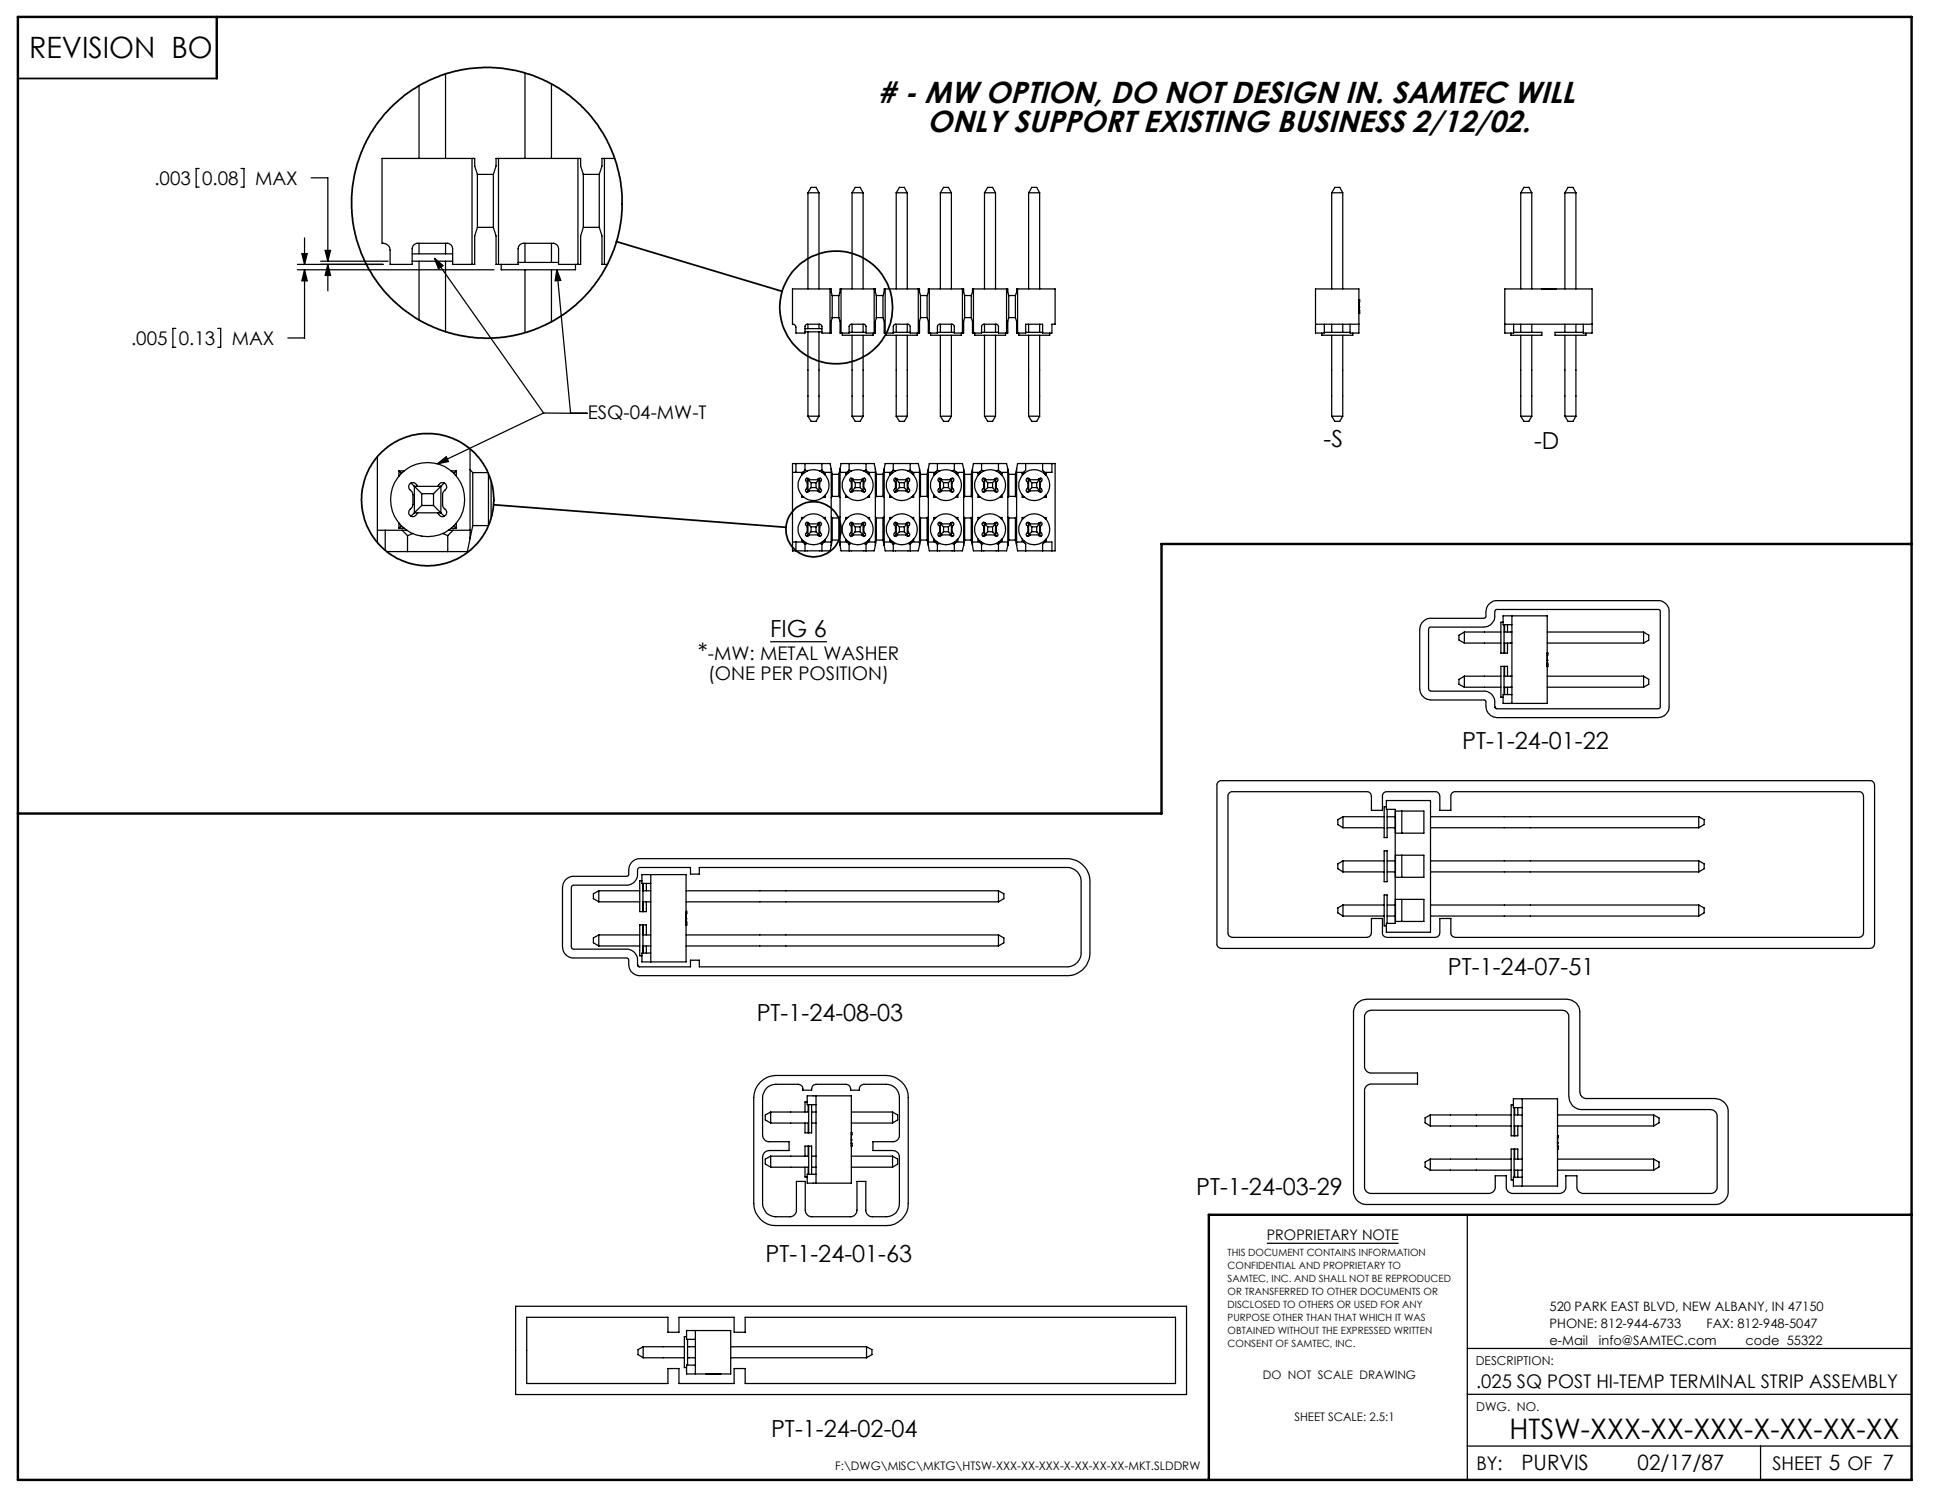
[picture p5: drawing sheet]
<svg xmlns="http://www.w3.org/2000/svg" width="279mm" height="216mm" viewBox="0 0 279 216" stroke-linecap="round" stroke-linejoin="round" font-family="sans-serif">
<g fill="none" stroke="#000" stroke-width=".18">
<path d="M60.3 12.3v10.5M64.1 10.6v12.2M75.5 10.5v12.3M79.3 12.1v10.7M28.6 24.2h-.4v2.7h.4M34.7 24.2h.4v2.7h-.4M42.8 38h12.3M42.8 38.8h28.3M43.4 36.5h.8l-.4 1.5zM43.8 38.8l.4 1.6h-.8zM43.8 38.8v9.8h-2.4M43.8 34.2v3.8"/>
<path d="M44.8 25.6h2.4v12M46.1 37.6h9.7M46.8 36h.8l-.4 1.6zM47.2 38l.4 1.6h-.8zM47.2 38v3.8M59.3 37.6h5.8M59.3 36.5h5.8M60.3 35v1.5M60.3 37.6v8.4M62.5 37.1l1.2 1.1-.6 .5zM62.5 37.1l15.7 22.3M64.1 35v1.5"/>
<path d="M64.1 37.6v10.1M67.9 22.8v15.2M68.7 25.1l-.4-1.2v-1.1h-13.3v12.2a1.05 1.05 0 0 1 1.1 1v2h3.2v-2.2a.78 .78 0 0 1 .8-.8h4.2a.78 .78 0 0 1 .8 .8v2.2h3.2v-4.1l.4-1.2M68.7 25.1v7.6M68.7 25.1h2.3M68.7 32.7h2.3M71 32.7l.4 1.2v4.1h3.1v-2.2a.78 .78 0 0 1 .8-.8h4.3a.78 .78 0 0 1 .8 .8v2.2h3.1v-4.1l.4-1.2M71 25.1l.4-1.2v-1.1h12.1v1.1l.4 1.2M71 25.1v7.6M71.7 22.8v15.2M72.1 38v.8h10.7v-.8M74.5 37.7h5.9"/>
<path d="M75.5 35v2.7M75.5 38.8v9M79.3 35v2.7M79.3 38.8v7.5M80.1 38.8l.6 1.5-.8 .1zM80.1 38.8l2 20.6M83.1 22.8v15.2M83.9 25.1v7.6M83.9 25.1h2.3M83.9 32.7h2.3M86.2 32.7l.4 1.2v4.1h.8M86.2 25.1v7.6"/>
<path d="M87 22.8v15.2M87.3 38v.1M88.4 22.8h-1.8v1.1l-.4 1.2M116.2 27.7h1.6M116.2 27.7l.5-.7h.7l.4 .7M116.2 27.7v13.9M117.8 27.7v13.9M122.6 27.7h1.6M122.6 27.7l.4-.7h.8l.4 .7M122.6 27.7v13.9M124.2 27.7v13.9M128.9 27.7h1.6"/>
<path d="M128.9 27.7l.5-.7h.7l.4 .7M128.9 27.7v13.9M130.5 27.7v13.9M135.3 27.7h1.6M135.3 27.7l.4-.7h.8l.4 .7M135.3 27.7v13.9M136.9 27.7v13.9M141.6 27.7h1.6M141.6 27.7l.5-.7h.7l.4 .7M141.6 27.7v13.9M143.2 27.7v13.9M148 27.7h1.6"/>
<path d="M148 27.7l.4-.7h.8l.4 .7M148 27.7v13.9M149.6 27.7v13.9M191.6 27.7h1.6M191.6 27.7l.5-.7h.7l.4 .7M191.6 27.7v13.9M193.2 27.7v13.9M218.8 27.7h1.6M218.8 27.7l.5-.7h.7l.4 .7M218.8 27.7v13.9M220.4 27.7v13.9M225.1 27.7h1.6"/>
<path d="M225.1 27.7l.5-.7h.7l.4 .7M225.1 27.7v13.9M226.7 27.7v13.9M25.3 47.2h-.4v2.8h.4M31.3 47.2h.5v2.8h-.5M78.2 59.4h3.9M78.2 59.4l-15.3 7.3M82.1 59.4h2.4M115.8 47.7h2.5M115.8 47.3h2.5M116.2 59.9h1.6M116.2 59.9l.5 .7h.7l.4-.7"/>
<path d="M116.2 46.6v.7M116.2 47.7v12.2M117.8 46.6v.7M117.8 47.7v12.2M119.4 41.6v6.3M119.7 42.5l-.1-.9h-5.6v5a.46 .46 0 0 1 .5 .5v.8h1.3v-.9l.2-.3 2-.1 .3 .3v1h1.3v-1.7l.1-.5M119.7 42.5v3.2M119.7 42.5h1M119.7 45.7h1M120.7 45.7l.2 .5v1.7h1.3v-.9l.2-.4h2l.2 .3v1h1.3v-1.7l.2-.5M120.7 42.5l.2-.5v-.4h5l.2 .9M120.7 42.5v3.2"/>
<path d="M121 41.6v6.3M121.2 47.9v.3h4.4v-.3M122.2 47.8h2.4M122.6 59.9h1.6M122.6 59.9l.4 .7h.8l.4-.7M122.6 46.6v1.2M122.6 48.2v11.7M124.2 46.6v1.2M124.2 48.2v11.7M125.8 41.6v6.3M126.1 42.5v3.2M126.1 42.5h.9"/>
<path d="M126.1 45.7h.9M127 45.7l.2 .5v1.7h1.3v-.9l.3-.4h1.9l.3 .3v1h1.3v-1.7l.1-.5M127 42.5l.2-.5v-.4h5.1l.1 .9M127 42.5v3.2M127.4 41.6v6.3M127.5 47.9v.3h4.5v-.3M128.5 47.8h2.5M128.9 59.9h1.6M128.9 59.9l.5 .7h.7l.4-.7M128.9 46.6v1.2M128.9 48.2v11.7M130.5 46.6v1.2"/>
<path d="M130.5 48.2v11.7M132.1 41.6v6.3M132.4 42.5v3.2M132.4 42.5h1M132.4 45.7h1M133.4 45.7l.2 .5v1.7h1.3v-.9l.2-.4h2l.2 .3v1h1.3v-1.7l.2-.5M133.4 42.5l.2-.5v-.4h5l.2 .9M133.4 42.5v3.2M133.7 41.6v6.3M133.9 47.9v.3h4.4v-.3M134.9 47.8h2.4M135.3 46.6v1.2"/>
<path d="M135.3 48.2v11.7M135.3 59.9h1.6M135.3 59.9l.4 .7h.8l.4-.7M136.9 46.6v1.2M136.9 48.2v11.7M138.5 41.6v6.3M138.8 42.5v3.2M138.8 42.5h.9M138.8 45.7h.9M139.7 45.7l.2 .5v1.7h1.3v-.9l.3-.4h1.9l.3 .3v1h1.3v-1.7l.1-.5M139.7 42.5l.2-.5v-.4h5.1l.1 .9M139.7 42.5v3.2"/>
<path d="M140.1 41.6v6.3M140.2 47.9v.3h4.5v-.3M141.2 47.8h2.5M141.6 59.9h1.6M141.6 59.9l.5 .7h.7l.4-.7M141.6 46.6v1.2M141.6 48.2v11.7M143.2 46.6v1.2M143.2 48.2v11.7M144.8 41.6v6.3M145.1 42.5v3.2M145.1 42.5h1"/>
<path d="M145.1 45.7h1M146.1 42.5l.2-.5v-.4h5.5v5h-.5v1.3h-1.3v-1.3h-2.4v1.3h-1.3v-1.7l-.2-.5M146.1 42.5v3.2M146.4 41.6v6.3M146.6 47.9v.3h4.4v-.3M147.6 47.8h2.4M148 59.9h1.6M148 59.9l.4 .7h.8l.4-.7M148 46.6v1.2M148 48.2v11.7M149.6 46.6v1.2M149.6 48.2v11.7"/>
<path d="M189.3 46.6h6.2M190.2 47.9v.3h4.4v-.3M190.5 47.8h3.7M190.5 46.6v1.3h-1.2v-6.3h6.2v6.3h-1.3v-1.3M191.6 59.9h1.6M191.6 59.9l.5 .7h.7l.4-.7M191.6 46.6v1.2M191.6 48.2v11.7M193.2 46.6v1.2M193.2 48.2v11.7M195.5 43.4h.1M195.5 44.2h.1"/>
<path d="M195.5 44.6h.1M195.5 44.8h.1M195.5 44.9h.1M195.5 45.1h.1M195.5 43.3h.1M195.5 43.1h.1M216.5 46.6h12.6M217.8 47.8h4v.4h-4.4v-.3M217.8 46.6v1.3h-1.3v-6.3h12.6v6.3h-1.3v-1.3M218.8 59.9h1.6M218.8 59.9l.5 .7h.7l.4-.7M218.8 46.6v1.2"/>
<path d="M218.8 48.2v11.7M220.4 46.6v1.2M220.4 48.2v11.7M221.8 41.6h.1M221.9 41.6h.1M222.1 41.6h.1M222.8 41.6h.1M223.3 41.6h.1M223.4 41.6h.1M223.6 41.6h.1M223.8 41.6h.1M225.1 59.9h1.6"/>
<path d="M225.1 59.9l.5 .7h.7l.4-.7M225.1 46.6v1.2M225.1 48.2v11.7M226.7 46.6v1.2M226.7 48.2v11.7M227.8 47.8h-4.1v.4h4.5v-.3M54.3 65.7v12.3M54.4 76.3h1M55.4 76.3h2.5M55.4 76.3v2.9M55.6 79.3h3M57.4 67.7l.3 .4"/>
<path d="M57.4 67.7h.7M57.4 67.7v.8M57.4 75.2v.8M57.4 76h.7M57.7 75.6l-.3 .4M57.9 76.3h.6M57.9 76.3l.7 .7M58.6 79.3h5.8M58.6 77v2.3M59.1 69.5l1.6 1.5M59.4 76.7l-.8 .3M59.6 70h3.8v3.8h-3.8z"/>
<path d="M60.1 70a.65 .65 0 0 0-1.1-.5 .65 .65 0 0 0 .2 1.2l.2 .5v1.4l-.1 .4a.67 .67 0 0 0-.5 .8 .67 .67 0 0 0 .8 .5l.5-.5M60.7 72.7l-1.6 1.6M60.7 72.7h1.7M60.7 71v1.7M60.7 71h1.7M62.4 71v1.7M62.4 72.7l1.5 1.6M62.9 66.7l1.3-1 .3 .7zM63 70a.67 .67 0 0 1 .6-.5 .67 .67 0 0 1 .6 .4 .73 .73 0 0 1-.3 .8l-.2 .3v1.7l.2 .4a.64 .64 0 0 1 .1 1.1 .64 .64 0 0 1-1-.4M63.7 76.7l.7 .3M63.9 69.5l-1.5 1.5M64.4 77v2.3"/>
<path d="M64.5 76.3h.7M64.9 67.7h.8M64.9 76h.8M65.2 76.3l-.8 .7M65.2 76.3h2.4M65.3 75.6l.4 .4M65.7 67.7l-.4 .4M65.7 67.7v.8M65.7 75.2v.8M67.6 64.6v12.9M67.6 67.6l.4 .4M68 75.6l-.8 3.7h-2.8"/>
<path d="M68 68v7.6M68 68h2.2M68 75.6h2.3M70.3 68.2v7.4M70.7 69.3v5.2M114.1 78h.4M114.1 67.9h.4M114.5 66.7h-.5v12.5h.5M114.5 66.7v1.2M114.5 78v1.2M114.5 79.2h1.3M114.5 78h1"/>
<path d="M114.5 66.7h1.3M114.5 67.9h1M115.3 68.1h.3M115.3 71.5h.3M115.3 74.4h.3M115.3 77.9h.3M115.3 68.1v.3M115.3 71.2v.3M115.3 74.4v.3M115.3 77.5v.4M115.3 74.4l.2 .2M115.3 68.1l.2 .1"/>
<path d="M115.5 77.7l-.2 .2M115.5 71.4l-.2 .1M115.5 78h.3M115.5 67.9h.3M115.5 78l.3 .3M115.8 79.2h2.5M115.8 67.6l.3 .2M115.8 66.7h2.5M115.8 66.7v.9M115.8 78.3v.9M115.8 67.6l-.3 .3M116 75.1l.2 .3"/>
<path d="M116 68.8l.2 .2M116.1 78.2l-.3 .1M116.2 69v1.6h1.6M116.2 75.4v1.5h1.6M116.2 69h1.6v1.6M116.2 75.4h1.6v1.5M116.2 75.4l.5 .4M116.2 69l.5 .4M116.5 75.4a.29 .29 0 0 0-.5-.2 .29 .29 0 0 0 .1 .5v.9a.29 .29 0 0 0-.1 .5 .29 .29 0 0 0 .5-.2M116.5 69a.29 .29 0 0 0-.5-.1 .29 .29 0 0 0 .1 .5v.8a.29 .29 0 0 0-.1 .5 .29 .29 0 0 0 .5-.1M116.7 76.5h.7M116.7 75.8h.7"/>
<path d="M116.7 70.1h.7M116.7 69.4h.7M116.7 76.5l-.7 .7M116.7 69.4v.7M116.7 75.8v.7M116.7 70.1l-.7 .7M117.4 69.4v.7M117.4 75.8v.7M117.4 76.5l.4 .4M117.4 70.1l.4 .5M117.7 75.4a.28 .28 0 0 1 .4-.2 .28 .28 0 0 1-.1 .5v.9a.28 .28 0 0 1 .1 .5 .28 .28 0 0 1-.4-.2M117.7 69a.28 .28 0 0 1 .4-.2 .28 .28 0 0 1-.1 .5v1a.28 .28 0 0 1 .1 .4 .28 .28 0 0 1-.4-.1"/>
<path d="M117.8 76.9l.2 .2M117.8 70.6l.2 .2M117.9 78.2l.4 .1M118 75.1l-.6 .7M118 68.8l-.6 .6M118.3 67.6l-.4 .2M118.3 66.7v.9M118.3 78.3v.9M118.3 66.7h1.1l.2 .8M118.3 67.6l.3 .3M118.3 78h.3M118.3 67.9h.3"/>
<path d="M118.5 68.1h.2M118.5 71.5h.2M118.5 74.4h.2M118.5 77.9h.2M118.6 78h1M118.6 78l-.3 .3M118.6 67.9h1M118.6 77.7l.1 .2M118.6 71.3l.1 .2M118.7 74.4l-.1 .2M118.7 68.1l-.1 .1M118.7 68.1v.3"/>
<path d="M118.7 71.2v.3M118.7 74.4v.3M118.7 77.5v.4M119.6 67.5v11M119.6 78.5l-.2 .7h-1.1M119.6 74.3l.1 .2M119.6 67.5l.1 .7M119.7 68.2v3.2M119.7 74.5v3.2M119.7 77.7l-.1 .8M119.7 71.4l-.1 .2M119.7 74.5h1"/>
<path d="M119.7 77.7h1M119.7 68.2h1M119.7 71.4h1M120.7 68.2v3.2M120.7 74.5v3.2M120.7 77.7l.2 .8M120.7 71.4l.2 .2M120.9 67.5v11M120.9 78.5l.1 .7h1.2M120.9 78h.9M120.9 67.9h.9M120.9 74.3l-.2 .2"/>
<path d="M120.9 67.5l-.2 .7M121.7 68.1h.3M121.7 68.1v.3M121.7 71.2v.3M121.7 74.4v.3M121.7 77.5v.4M121.7 71.5h.3M121.7 74.4h.3M121.7 77.9h.3M121.7 68.1l.1 .1M121.7 74.4l.1 .2M121.8 77.7l-.1 .2"/>
<path d="M121.8 71.4l-.1 .1M121.8 78h.3M121.8 67.9h.3M121.8 78l.4 .3M122.2 79.2h2.4M122.2 67.6l.3 .2M122.2 66.7h2.4M122.2 66.7v.9M122.2 78.3v.9M122.2 66.7h-1.2l-.1 .8M122.2 67.6l-.4 .3M122.4 68.8l.2 .2"/>
<path d="M122.4 75.1l.2 .3M122.5 78.2l-.3 .1M122.6 69v1.6h1.6M122.6 75.4v1.5h1.6M122.6 69h1.6v1.6M122.6 75.4h1.6v1.5M122.6 75.4l.4 .4M122.6 69l.4 .4M122.8 69a.29 .29 0 0 0-.5-.1 .29 .29 0 0 0 .1 .5v.8a.29 .29 0 0 0-.1 .5 .29 .29 0 0 0 .5-.1M122.8 75.4a.29 .29 0 0 0-.5-.2 .29 .29 0 0 0 .1 .5v.9a.29 .29 0 0 0-.1 .5 .29 .29 0 0 0 .5-.2M123 76.5h.8M123 75.8h.8"/>
<path d="M123 76.5l-.6 .7M123 69.4v.7M123 75.8v.7M123 70.1h.8M123 69.4h.8M123 70.1l-.6 .7M123.8 69.4v.7M123.8 75.8v.7M123.8 76.5l.4 .4M123.8 70.1l.4 .5M124 69a.28 .28 0 0 1 .5-.2 .28 .28 0 0 1-.1 .5v1a.28 .28 0 0 1 .1 .4 .28 .28 0 0 1-.5-.1M124 75.4a.28 .28 0 0 1 .5-.2 .28 .28 0 0 1-.1 .5v.9a.28 .28 0 0 1 .1 .5 .28 .28 0 0 1-.5-.2"/>
<path d="M124.2 76.9l.2 .2M124.2 70.6l.2 .2M124.3 78.2l.3 .1M124.4 75.1l-.6 .7M124.4 68.8l-.6 .6M124.6 67.6l-.3 .2M124.6 66.7v.9M124.6 78.3v.9M124.6 66.7h1.2l.1 .8M124.6 67.6l.3 .3M124.6 78h.3M124.6 67.9h.3"/>
<path d="M124.8 68.1h.3M124.8 71.5h.3M124.8 74.4h.3M124.8 77.9h.3M124.9 78h1M124.9 78l-.3 .3M124.9 67.9h1M125 77.7l.1 .2M125 71.3l.1 .2M125.1 74.4l-.1 .2M125.1 68.1l-.1 .1M125.1 68.1v.3"/>
<path d="M125.1 71.2v.3M125.1 74.4v.3M125.1 77.5v.4M125.9 67.5v11M125.9 78.5l-.1 .7h-1.2M125.9 74.3l.2 .2M125.9 67.5l.2 .7M126.1 68.2v3.2M126.1 74.5v3.2M126.1 77.7l-.2 .8M126.1 71.4l-.2 .2M126.1 74.5h.9"/>
<path d="M126.1 77.7h.9M126.1 68.2h.9M126.1 71.4h.9M127 68.2v3.2M127 74.5v3.2M127 77.7l.2 .8M127 71.4l.2 .2M127.2 67.5v11M127.2 78.5l.2 .7h1.1M127.2 78h1M127.2 67.9h1M127.2 74.3l-.2 .2"/>
<path d="M127.2 67.5l-.2 .7M128 68.1h.3M128 71.5h.3M128 74.4h.3M128 77.9h.3M128 68.1v.3M128 71.2v.3M128 74.4v.3M128 77.5v.4M128 74.4l.2 .2M128 68.1l.2 .1M128.2 77.7l-.2 .2"/>
<path d="M128.2 71.4l-.2 .1M128.2 78h.3M128.2 67.9h.3M128.2 78l.3 .3M128.5 79.2h2.5M128.5 67.6l.3 .2M128.5 66.7h2.5M128.5 66.7v.9M128.5 78.3v.9M128.5 66.7h-1.1l-.2 .8M128.5 67.6l-.3 .3M128.7 75.1l.2 .3"/>
<path d="M128.7 68.8l.2 .2M128.8 78.2l-.3 .1M128.9 69h1.6v1.6M128.9 75.4h1.6v1.5M128.9 69v1.6h1.6M128.9 75.4v1.5h1.6M128.9 75.4l.5 .4M128.9 69l.5 .4M129.2 75.4a.29 .29 0 0 0-.5-.2 .29 .29 0 0 0 .1 .5v.9a.29 .29 0 0 0-.1 .5 .29 .29 0 0 0 .5-.2M129.2 69a.29 .29 0 0 0-.5-.1 .29 .29 0 0 0 .1 .5v.8a.29 .29 0 0 0-.1 .5 .29 .29 0 0 0 .5-.1M129.4 76.5h.7M129.4 75.8h.7"/>
<path d="M129.4 69.4v.7M129.4 75.8v.7M129.4 76.5l-.7 .7M129.4 70.1l-.7 .7M129.4 70.1h.7M129.4 69.4h.7M130.1 69.4v.7M130.1 75.8v.7M130.1 76.5l.4 .4M130.1 70.1l.4 .5M130.4 75.4a.28 .28 0 0 1 .4-.2 .28 .28 0 0 1-.1 .5v.9a.28 .28 0 0 1 .1 .5 .28 .28 0 0 1-.4-.2M130.4 69a.28 .28 0 0 1 .4-.2 .28 .28 0 0 1-.1 .5v1a.28 .28 0 0 1 .1 .4 .28 .28 0 0 1-.4-.1"/>
<path d="M130.5 76.9l.2 .2M130.5 70.6l.2 .2M130.6 78.2l.4 .1M130.7 75.1l-.6 .7M130.7 68.8l-.6 .6M131 67.6l-.4 .2M131 66.7v.9M131 78.3v.9M131 66.7h1.1l.2 .8M131 67.6l.3 .3M131 78h.3M131 67.9h.3"/>
<path d="M131.2 68.1h.2M131.2 71.5h.2M131.2 74.4h.2M131.2 77.9h.2M131.3 78h1M131.3 78l-.3 .3M131.3 67.9h1M131.3 77.7l.1 .2M131.3 71.3l.1 .2M131.4 74.4l-.1 .2M131.4 68.1l-.1 .1M131.4 68.1v.3"/>
<path d="M131.4 71.2v.3M131.4 74.4v.3M131.4 77.5v.4M132.3 67.5v11M132.3 78.5l-.2 .7h-1.1M132.3 74.3l.1 .2M132.3 67.5l.1 .7M132.4 68.2v3.2M132.4 74.5v3.2M132.4 77.7l-.1 .8M132.4 71.4l-.1 .2M132.4 74.5h1"/>
<path d="M132.4 77.7h1M132.4 68.2h1M132.4 71.4h1M133.4 68.2v3.2M133.4 74.5v3.2M133.4 77.7l.2 .8M133.4 71.4l.2 .2M133.6 67.5v11M133.6 78.5l.1 .7h1.2M133.6 78h.9M133.6 67.9h.9M133.6 74.3l-.2 .2"/>
<path d="M133.6 67.5l-.2 .7M134.4 68.1h.3M134.4 71.5h.3M134.4 74.4h.3M134.4 77.9h.3M134.4 68.1v.3M134.4 71.2v.3M134.4 74.4v.3M134.4 77.5v.4M134.4 74.4l.1 .2M134.4 68.1l.1 .1M134.5 77.7l-.1 .2"/>
<path d="M134.5 71.4l-.1 .1M134.5 78h.3M134.5 67.9h.3M134.5 78l.4 .3M134.9 79.2h2.4M134.9 67.6l.3 .2M134.9 66.7h2.4M134.9 66.7v.9M134.9 78.3v.9M134.9 66.7h-1.2l-.1 .8M134.9 67.6l-.4 .3M135.1 75.1l.2 .3"/>
<path d="M135.1 68.8l.2 .2M135.2 78.2l-.3 .1M135.3 69h1.6v1.6M135.3 75.4h1.6v1.5M135.3 69v1.6h1.6M135.3 75.4v1.5h1.6M135.3 75.4l.4 .4M135.3 69l.4 .4M135.5 75.4a.29 .29 0 0 0-.5-.2 .29 .29 0 0 0 .1 .5v.9a.29 .29 0 0 0-.1 .5 .29 .29 0 0 0 .5-.2M135.5 69a.29 .29 0 0 0-.5-.1 .29 .29 0 0 0 .1 .5v.8a.29 .29 0 0 0-.1 .5 .29 .29 0 0 0 .5-.1M135.7 76.5h.8M135.7 76.5l-.6 .7"/>
<path d="M135.7 69.4v.7M135.7 75.8v.7M135.7 75.8h.8M135.7 70.1l-.6 .7M135.7 70.1h.8M135.7 69.4h.8M136.5 76.5l.4 .4M136.5 69.4v.7M136.5 75.8v.7M136.5 70.1l.4 .5M136.7 75.4a.28 .28 0 0 1 .5-.2 .28 .28 0 0 1-.1 .5v.9a.28 .28 0 0 1 .1 .5 .28 .28 0 0 1-.5-.2M136.7 69a.28 .28 0 0 1 .5-.2 .28 .28 0 0 1-.1 .5v1a.28 .28 0 0 1 .1 .4 .28 .28 0 0 1-.5-.1"/>
<path d="M136.9 76.9l.2 .2M136.9 70.6l.2 .2M137 78.2l.3 .1M137.1 75.1l-.6 .7M137.1 68.8l-.6 .6M137.3 67.6l-.3 .2M137.3 66.7v.9M137.3 78.3v.9M137.3 66.7h1.2l.1 .8M137.3 67.6l.3 .3M137.3 78h.3M137.3 67.9h.3"/>
<path d="M137.5 68.1h.3M137.5 71.5h.3M137.5 74.4h.3M137.5 77.9h.3M137.6 78h1M137.6 78l-.3 .3M137.6 67.9h1M137.7 77.7l.1 .2M137.7 71.3l.1 .2M137.8 74.4l-.1 .2M137.8 68.1l-.1 .1M137.8 68.1v.3"/>
<path d="M137.8 71.2v.3M137.8 74.4v.3M137.8 77.5v.4M138.6 67.5v11M138.6 78.5l-.1 .7h-1.2M138.6 74.3l.2 .2M138.6 67.5l.2 .7M138.8 68.2v3.2M138.8 74.5v3.2M138.8 77.7l-.2 .8M138.8 71.4l-.2 .2M138.8 74.5h.9"/>
<path d="M138.8 77.7h.9M138.8 68.2h.9M138.8 71.4h.9M139.7 68.2v3.2M139.7 74.5v3.2M139.7 77.7l.2 .8M139.7 71.4l.2 .2M139.9 67.5v11M139.9 78.5l.2 .7h1.1M139.9 78h1M139.9 67.9h1M139.9 74.3l-.2 .2"/>
<path d="M139.9 67.5l-.2 .7M140.7 68.1h.3M140.7 71.5h.3M140.7 74.4h.3M140.7 77.9h.3M140.7 68.1v.3M140.7 71.2v.3M140.7 74.4v.3M140.7 77.5v.4M140.7 68.1l.2 .1M140.7 74.4l.2 .2M140.9 71.4l-.2 .1"/>
<path d="M140.9 77.7l-.2 .2M140.9 78h.3M140.9 67.9h.3M140.9 78l.3 .3M141.2 79.2h2.5M141.2 67.6l.3 .2M141.2 66.7h2.5M141.2 66.7v.9M141.2 78.3v.9M141.2 66.7h-1.1l-.2 .8M141.2 67.6l-.3 .3M141.4 68.8l.2 .2"/>
<path d="M141.4 75.1l.2 .3M141.5 78.2l-.3 .1M141.6 69h1.6v1.6M141.6 75.4h1.6v1.5M141.6 69v1.6h1.6M141.6 75.4v1.5h1.6M141.6 75.4l.5 .4M141.6 69l.5 .4M141.9 69a.29 .29 0 0 0-.5-.1 .29 .29 0 0 0 .1 .5v.8a.29 .29 0 0 0-.1 .5 .29 .29 0 0 0 .5-.1M141.9 75.4a.29 .29 0 0 0-.5-.2 .29 .29 0 0 0 .1 .5v.9a.29 .29 0 0 0-.1 .5 .29 .29 0 0 0 .5-.2M142.1 76.5h.7M142.1 70.1l-.7 .7"/>
<path d="M142.1 75.8h.7M142.1 69.4v.7M142.1 75.8v.7M142.1 76.5l-.7 .7M142.1 70.1h.7M142.1 69.4h.7M142.8 69.4v.7M142.8 75.8v.7M142.8 76.5l.4 .4M142.8 70.1l.4 .5M143.1 69a.28 .28 0 0 1 .4-.2 .28 .28 0 0 1-.1 .5v1a.28 .28 0 0 1 .1 .4 .28 .28 0 0 1-.4-.1M143.1 75.4a.28 .28 0 0 1 .4-.2 .28 .28 0 0 1-.1 .5v.9a.28 .28 0 0 1 .1 .5 .28 .28 0 0 1-.4-.2"/>
<path d="M143.2 76.9l.2 .2M143.2 70.6l.2 .2M143.3 78.2l.4 .1M143.4 68.8l-.6 .6M143.4 75.1l-.6 .7M143.7 67.6l-.4 .2M143.7 66.7v.9M143.7 78.3v.9M143.7 66.7h1.1l.2 .8M143.7 67.6l.3 .3M143.7 78h.3M143.7 67.9h.3"/>
<path d="M143.9 68.1h.2M143.9 71.5h.2M143.9 74.4h.2M143.9 77.9h.2M144 78l-.3 .3M144 78h1M144 67.9h1M144 77.7l.1 .2M144 71.3l.1 .2M144.1 68.1l-.1 .1M144.1 74.4l-.1 .2M144.1 68.1v.3"/>
<path d="M144.1 71.2v.3M144.1 74.4v.3M144.1 77.5v.4M145 67.5v11M145 78.5l-.2 .7h-1.1M145 74.3l.1 .2M145 67.5l.1 .7M145.1 68.2v3.2M145.1 74.5v3.2M145.1 77.7l-.1 .8M145.1 71.4l-.1 .2M145.1 74.5h1"/>
<path d="M145.1 77.7h1M145.1 68.2h1M145.1 71.4h1M146.1 68.2v3.2M146.1 74.5v3.2M146.1 77.7l.2 .8M146.1 71.4l.2 .2M146.3 78h.9l.4 .3v.9M146.3 67.5l.1-.8h5.4v12.5h-5.4l-.1-.7M146.3 67.5v11M146.3 74.3l-.2 .2M146.3 67.5l-.2 .7"/>
<path d="M147.1 68.1h.3M147.1 71.5h.3M147.1 74.4h.3M147.1 77.9h.3M147.1 68.1v.3M147.1 71.2v.3M147.1 74.4v.3M147.1 77.5v.4M147.1 74.4l.1 .2M147.1 68.1l.1 .1M147.2 71.4l-.1 .1M147.2 77.7l-.1 .2"/>
<path d="M147.6 66.7v.9l-.4 .3h-.9M147.8 75.1l.2 .3M147.8 68.8l.2 .2M148 69h1.6v1.6M148 75.4h1.6v1.5M148 69v1.6h1.6M148 75.4v1.5h1.6M148 69l.4 .4M148 75.4l.4 .4M148.2 69a.29 .29 0 0 0-.5-.1 .29 .29 0 0 0 .1 .5v.8a.29 .29 0 0 0-.1 .5 .29 .29 0 0 0 .5-.1M148.2 75.4a.29 .29 0 0 0-.5-.2 .29 .29 0 0 0 .1 .5v.9a.29 .29 0 0 0-.1 .5 .29 .29 0 0 0 .5-.2M148.4 76.5h.8"/>
<path d="M148.4 75.8h.8M148.4 70.1l-.6 .7M148.4 70.1h.8M148.4 69.4h.8M148.4 69.4v.7M148.4 75.8v.7M148.4 76.5l-.6 .7M149.2 69.4v.7M149.2 75.8v.7M149.2 70.1l.4 .5M149.2 76.5l.4 .4M149.4 69a.28 .28 0 0 1 .5-.2 .28 .28 0 0 1-.1 .5v1a.28 .28 0 0 1 .1 .4 .28 .28 0 0 1-.5-.1"/>
<path d="M149.4 75.4a.28 .28 0 0 1 .5-.2 .28 .28 0 0 1-.1 .5v.9a.28 .28 0 0 1 .1 .5 .28 .28 0 0 1-.5-.2M149.6 76.9l.2 .2M149.6 70.6l.2 .2M149.8 68.8l-.6 .6M149.8 75.1l-.6 .7M150 66.7v.9l.3 .3h1v-1.2M150 79.2v-.9l.3-.3h1v1.2M150.2 68.1h.3M150.2 71.5h.3M150.2 74.4h.3M150.2 77.9h.3M150.4 77.7l.1 .2"/>
<path d="M150.4 71.3l.1 .2M150.5 68.1l-.1 .1M150.5 74.4l-.1 .2M150.5 68.1v.3M150.5 71.2v.3M150.5 74.4v.3M150.5 77.5v.4M110.8 92.3h8.2M204.7 89.5l.6-.5 .4-.1h7.8l.3-.2v-.7a1.62 1.62 0 0 1 1.6-1.6h23.1a1.56 1.56 0 0 1 1.6 1.6v13.6a1.62 1.62 0 0 1-1.6 1.6h-23.1a1.69 1.69 0 0 1-1.6-1.6v-.6a.26 .26 0 0 0-.3-.3h-7.7a1.69 1.69 0 0 1-1.5-1.6v-8.6l.1-.5zM205.6 90.3l7.9-.1a1.62 1.62 0 0 0 1.6-1.6v-.6l.2-.3h23.2a.26 .26 0 0 1 .4 .3v13.7l-.2 .2-23.3 .1-.3-.3v-.7a1.56 1.56 0 0 0-1.6-1.6h-7.7l-.2-.1-.1-8.8zM210.7 90.9h5.2M210.7 92.5h5.2"/>
<path d="M210.7 90.9v1.6M210.7 97.3v1.5M210.7 90.9l-.8 .5v.7l.8 .4M210.7 97.3l-.8 .4v.7l.8 .4M210.7 97.3h5.2M210.7 98.8h5.2M216.3 89.5h-.4v4.4h.5v-4M216.4 99.9v-4.1h-.5v4.5h.4M216.4 90.9h1.1M216.4 92.5h1.1M216.4 97.3h1.1M216.4 98.8h1.1"/>
<path d="M216.5 98.8v1.1M216.5 97.3v-1.5h.4v1.5M216.5 92.5v1.4h.4v-1.4M216.5 89.9v1M216.9 98.8v1.1M216.9 89.9v1M217.5 89.9h-1.2v-1.3h6.3v12.6h-6.3v-1.3h1.2M217.5 88.6v12.6M222.6 95.7h.1M222.6 95.9h.1M222.6 95.4h.1M222.6 95.6h.1"/>
<path d="M222.6 94.2h.1M222.6 95h.1M222.6 93.9h.1M222.6 94.1h.1M222.6 90.9h13.9M222.6 92.5h13.9M222.6 97.3h13.9M222.6 98.8h13.9M236.5 90.9v1.6M236.5 97.3v1.5M236.5 90.9l.7 .5v.7l-.7 .4M236.5 97.3l.7 .4v.7l-.7 .4"/>
<path d="M175.3 112.5l.3-.2h93.5a.66 .66 0 0 1 .6 .6v22.9a.75 .75 0 0 1-.6 .6h-93.4a.66 .66 0 0 1-.6-.6v-23zM176.8 114.1l.4-.2h19.5a.66 .66 0 0 1 .6 .6v2.1h1.6v-2.1a.6 .6 0 0 1 .6-.6h7a.66 .66 0 0 1 .7 .6v2.1h1.5v-2.1a.6 .6 0 0 1 .7-.6h58.1a.66 .66 0 0 1 .6 .6v19.7a.75 .75 0 0 1-.6 .6h-58.1a.66 .66 0 0 1-.7-.6v-2.1h-1.5v2.1a.75 .75 0 0 1-.7 .6h-7a.66 .66 0 0 1-.6-.6v-2.1h-1.6v2.1a.75 .75 0 0 1-.6 .6h-19.4a.66 .66 0 0 1-.6-.6v-19.8zM193.2 117.5h5.9M193.2 119.1h5.9M193.2 117.5v1.6M193.2 117.5l-.7 .4v.7l.7 .5M199.5 116h-.4v4.5h.5v-4.1M199.5 115.1h6.3v19h-6.3v-1.3h1.2v-16.4h-1.2zM199.6 117.5h1.1M199.6 119.1h1.1M200.8 116.7h4.1v3.1h-4.1zM201.7 116.7v3.1"/>
<path d="M205.8 117.5h38.6M205.8 119.1h38.6M244.4 117.5l.8 .4v.7l-.8 .5M244.4 117.5v1.6M81.4 126.6l.4-.4 .5-.2h7.8a.26 .26 0 0 0 .4-.3v-.6a1.62 1.62 0 0 1 1.5-1.6h61.5a3.3 3.3 0 0 1 3.3 3.3v10.3a3.3 3.3 0 0 1-3.3 3.2h-61.5a1.62 1.62 0 0 1-1.5-1.6v-.7l-.3-.2h-7.7a1.62 1.62 0 0 1-1.6-1.6v-8.6l.1-.5zM82.3 127.4l7.8-.1a1.56 1.56 0 0 0 1.6-1.6v-.6l.3-.3h7.3v.9h1.3v-.9h52.9a2.04 2.04 0 0 1 2 2v10.3a1.98 1.98 0 0 1-2 2h-52.9v-1h-1.3v1h-7.3l-.2-.2-.1-.8a1.56 1.56 0 0 0-1.6-1.6h-7.8l-.1-.3v-8.6zM86.1 129.7h5.9M86.1 128.1h5.9M86.1 128.1l-.7 .5v.7l.7 .4M86.1 134.5l-.7 .4v.7l.7 .5M86.1 128.1v1.6M86.1 134.5v1.6"/>
<path d="M86.1 136.1h5.9M86.1 134.5h5.9M92.4 126.7h-.4v4.4h1v-1.4M92.5 127.1v4M92.5 133v4.1M92.5 129.7h1.1M92.5 128.1h1.1M92.5 136.1h1.1M92.5 134.5h1.1M92.5 136.1v1M92.5 133v1.5M92.5 129.7v1.4"/>
<path d="M92.5 127.1v1M93 136.1v1M93 134.5v-1.5h-1v4.5h.4M93 127.1v1M93.6 127.1h-1.2v-1.3h6.3v12.6h-6.3v-1.3h1.2M93.6 125.8v12.6M98.7 132.9h.1M98.7 133.1h.1M98.7 132.6h.1M98.7 132.8h.1M98.7 131.4h.1M98.7 132.2h.1"/>
<path d="M98.7 131.1h.1M98.7 131.3h.1M98.7 129.7h45M98.7 128.1h45M98.7 136.1h45M98.7 134.5h45M143.7 128.1v1.6M143.7 134.5v1.6M143.7 128.1l.7 .5v.7l-.7 .4M143.7 134.5l.7 .4v.7l-.7 .5M193.2 123.8v1.6M193.2 130.2v1.6"/>
<path d="M193.2 123.8l-.7 .4v.8l.7 .4M193.2 130.2l-.7 .4v.7l.7 .5M193.2 131.8h5.9M193.2 130.2h5.9M193.2 125.4h5.9M193.2 123.8h5.9M199.1 122.4h.5v4.4h-.5zM199.6 132.8v-4.1h-.5v4.5h.4M199.6 131.8h1.1M199.6 130.2h1.1M199.6 125.4h1.1M199.6 123.8h1.1"/>
<path d="M200.8 123h4.1v3.2h-4.1zM200.8 129.4h4.1v3.1h-4.1zM201.7 123v3.2M201.7 129.4v3.1M205.8 131.8h38.6M205.8 130.2h38.6M205.8 125.4h38.6M205.8 123.8h38.6M244.4 123.8l.8 .4v.8l-.8 .4M244.4 130.2l.8 .4v.7l-.8 .5M244.4 123.8v1.6M244.4 130.2v1.6"/>
<path d="M109.4 155.6a3.1 3.1 0 0 1 2.2-.9h15.9a3.2 3.2 0 0 1 3.2 3.2v15.2a3.1 3.1 0 0 1-3.2 3.2h-15.9a3.2 3.2 0 0 1-3.2-3.2v-15.2a3.1 3.1 0 0 1 1-2.3zM110.3 156.5a1.91 1.91 0 0 1 1.3-.5h3.3a.69 .69 0 0 1 .6 .8h1.3a.68 .68 0 0 1 .6-.8h4.3a.75 .75 0 0 1 .7 .8h1.2a.68 .68 0 0 1 .7-.8h3.2a1.87 1.87 0 0 1 1.9 1.9v5.4a.91 .91 0 0 1-1 .9h-2.8v1.3h2.8a.91 .91 0 0 1 1 .9v6.7a1.81 1.81 0 0 1-1.9 1.9h-2a.96 .96 0 0 1-.9-.9v-4.2h-1.3v4.2a.96 .96 0 0 1-1 .9h-5.5a.96 .96 0 0 1-.9-.9v-4.2h-1.3v4.2a.96 .96 0 0 1-1 .9h-2a1.87 1.87 0 0 1-1.9-1.9v-6.7a.96 .96 0 0 1 1-.9h2.8v-1.3h-2.8a.96 .96 0 0 1-1-.9v-5.4a2.43 2.43 0 0 1 .6-1.4zM110.9 159.9h5.4M110.9 159.9v1.6M110.9 159.9l-.8 .5v.7l.8 .4M116.1 158.5h-.3v1.4M116.3 158.9v1M116.3 158.9v4h.5v-4M116.8 159.9h.6M117.4 157.6h-1.3v1.3h1.3M117.4 157.6v12.6M117.4 157.6h5.1v12.6h-5.1"/>
<path d="M122.5 159.9h5.9M128.4 159.9l.8 .5v.7l-.8 .4M128.4 159.9v1.6M195.2 144.4a1.98 1.98 0 0 1 1.4-.7h28.8a1.86 1.86 0 0 1 1.9 1.9v11.5a.91 .91 0 0 0 .9 .9h18.5a1.92 1.92 0 0 1 1.9 1.9v11.4a1.86 1.86 0 0 1-1.9 1.9h-50.1a1.86 1.86 0 0 1-1.9-1.9v-25.8l.3-.8zM196.6 145.6l.7-.3h27.5a.91 .91 0 0 1 .9 1v11.4a1.86 1.86 0 0 0 1.9 1.9h18.5a.96 .96 0 0 1 1 .9v10.2a.91 .91 0 0 1-1 1h-18.3a.91 .91 0 0 1-.9-1v-1.6h-1.6v1.6a.91 .91 0 0 1-1 1h-6.6a.91 .91 0 0 1-1-1v-1.6h-1.6v1.6a.91 .91 0 0 1-.9 1h-16.9a.91 .91 0 0 1-1-1v-13.8a.96 .96 0 0 1 1-1h6.6v-1.6h-6.6a.96 .96 0 0 1-1-.9v-7.3zM217.7 158.9h-.3v4.5h.4v-4.1M217.9 159.3v1.1M218.4 159.3v1.1M219 159.3h-1.3v-1.3h6.4v12.6h-6.4v-1.3h1.3M219 158v12.6M110.9 161.5h5.4M110.9 166.3v1.6"/>
<path d="M110.9 166.3l-.8 .4v.7l.8 .5M110.9 166.3h5.4M110.9 167.9h5.4M115.8 166.3v-1.4h.5v1.4M115.8 167.9v1.4h.3M115.8 161.5v1.4h.5v-1.4M116.3 167.9v1M116.3 168.9v-4h.5v4M116.8 161.5h.6M116.8 166.3h.6M116.8 167.9h.6M117.4 168.9h-1.3v1.3h1.3"/>
<path d="M122.5 162.9h.1M122.5 163.1h.1M122.5 164.9h.1M122.5 164.7h.1M122.5 164h.1M122.5 163.2h.1M122.5 164.6h.1M122.5 164.4h.1M122.5 161.5h5.9M122.5 166.3h5.9M122.5 167.9h5.9M128.4 166.3l.8 .4v.7l-.8 .5"/>
<path d="M128.4 166.3v1.6M182.3 178.8h18.9M205.8 162h11.6M205.8 160.4v1.6M205.8 166.7v1.6M205.8 160.4h11.6M205.8 160.4l-.8 .4v.7l.8 .5M205.8 166.7l-.8 .4v.8l.8 .4M205.8 168.3h11.6M205.8 166.7h11.6M211.1 174.7v38.2M217.8 169.3v-4h-.4v4.4h.3"/>
<path d="M217.8 162h1.2M217.8 160.4h1.2M217.8 168.3h1.2M217.8 166.7h1.2M217.9 168.3v1M217.9 166.7v-1.4h.5v1.4M217.9 162v1.4h.5v-1.4M218.4 168.3v1M224.1 165.1h.1M224.1 165.3h.1M224.1 164.9h.1M224.1 165h.1"/>
<path d="M224.1 163.7h.1M224.1 164.4h.1M224.1 163.3h.1M224.1 163.5h.1M224.1 162h13.8M224.1 160.4h13.8M224.1 168.3h13.8M224.1 166.7h13.8M237.9 160.4v1.6M237.9 166.7v1.6M237.9 160.4l.8 .4v.7l-.8 .5M237.9 166.7l.8 .4v.8l-.8 .4"/>
<path d="M74.2 187.9h96.5v12.7h-96.5zM75.8 189.5h20.3v2.1h1.6v-2.1h7.9v2.1h1.6v-2.1h61.9v9.5h-61.9v-2.2h-1.6v2.2h-7.9v-2.2h-1.6v2.2h-20.3zM92.5 195.3h6M92.5 193.7v1.6M92.5 193.7h6M92.5 193.7l-.7 .4v.7l.7 .5M98.8 192.3h-.3v4.4h.3M98.9 192.7v3.7M98.9 195.3h1.1M98.9 193.7h1.1M100 191.4v6.2M100 192.7h-1.2v-1.3h6.3v6.2h-6.3v-1.2h1.2"/>
<path d="M101.6 197.6h.1M101.7 197.6h.1M101.9 197.6h.1M102.1 197.6h.1M102.5 197.6h.1M103.3 197.6h.1M103.4 197.6h.1M103.6 197.6h.1M105.1 195.3h19.6M105.1 193.7h19.6M124.7 193.7v1.6M124.7 193.7l.7 .4v.7l-.7 .5"/>
<path d="M211.1 194h63.9M211.1 208h63.9M211.1 200.6h63.9M253.3 208v4.9"/>
<circle cx="61.5" cy="71.9" r="5.3"/>
<circle cx="117" cy="69.8" r="2.22"/>
<circle cx="117" cy="76.1" r="2.22"/>
<circle cx="123.4" cy="69.8" r="2.22"/>
<circle cx="123.4" cy="76.1" r="2.22"/>
<circle cx="129.7" cy="69.8" r="2.22"/>
<circle cx="129.7" cy="76.1" r="2.22"/>
<circle cx="136.1" cy="69.8" r="2.22"/>
<circle cx="136.1" cy="76.1" r="2.22"/>
<circle cx="142.4" cy="69.8" r="2.22"/>
<circle cx="142.4" cy="76.1" r="2.22"/>
<circle cx="148.8" cy="69.8" r="2.22"/>
<circle cx="148.8" cy="76.1" r="2.22"/>
</g>
<g fill="none" stroke="#000" stroke-width=".25">
<path d="M2.6 11.3h28.6M88.7 34.7l23.8 7.2M71 72.6l42.1 3.2"/>
<circle cx="70" cy="29.2" r="19.5"/>
<circle cx="120.3" cy="44.2" r="8.1"/>
<circle cx="61.5" cy="71.9" r="9.5"/>
<circle cx="117" cy="76.1" r="4"/>
</g>
<path d="M2.6 2.4h272.4v210.5h-272.4zM31.2 2.4v8.9M275 78.2h-107.9v38.8h-164.5M275 174.7h-101.1v38.2" fill="none" stroke="#000" stroke-width=".35"/>
<g fill="#000">
<path d="M46.8 36h.8l-.4 1.6zM47.2 38l.4 1.6h-.8zM43.4 36.5h.8l-.4 1.5zM43.8 38.8l.4 1.6h-.8z"/>
<path d="M62.9 66.7l1.3-1 .3 .7zM62.5 37.1l1.2 1.1-.6 .5zM80.1 38.8l.6 1.5-.8 .1z"/>
</g>
<g font-size="4.4">
<text x="126.3" y="14.9"># - MW OPTION, DO NOT DESIGN IN. SAMTEC WILL</text>
<text x="133.4" y="19">ONLY SUPPORT EXISTING BUSINESS 2/12/02.</text>
</g>
<text font-size="4.2" x="4.2" y="8.4">REVISION BO</text>
<text font-size="4.1" x="217.2" y="207">HTSW-XXX-XX-XXX-X-XX-XX-XX</text>
<g font-size="3.4">
<text x="190.4" y="64.3">-S</text>
<text x="220.7" y="64.6">-D</text>
<text x="100.4" y="94.9">*</text>
<text x="110.8" y="91.6">FIG 6</text>
<text x="210.4" y="107.7">PT-1-24-01-22</text>
<text x="208.3" y="140.2">PT-1-24-07-51</text>
<text x="108.9" y="146.8">PT-1-24-08-03</text>
<text x="172.1" y="171.8">PT-1-24-03-29</text>
<text x="110.2" y="181.5">PT-1-24-01-63</text>
<text x="110.9" y="206.7">PT-1-24-02-04</text>
</g>
<g font-size="3">
<text x="218.9" y="211.4">PURVIS</text>
<text x="235.6" y="211.4">02/17/87</text>
</g>
<g font-size="2.7">
<text x="22.2" y="26.6">.003</text>
<text x="29.1" y="26.6">0.08</text>
<text x="36.7" y="26.6">MAX</text>
<text x="18.9" y="49.6">.005</text>
<text x="25.7" y="49.6">0.13</text>
<text x="33.3" y="49.6">MAX</text>
<text x="84.6" y="60.2">ESQ-04-MW-T</text>
<text x="101.9" y="94.9">-MW: METAL WASHER</text>
<text x="101.9" y="97.9">(ONE PER POSITION)</text>
<text x="212.4" y="199.6">.025 SQ POST HI-TEMP TERMINAL STRIP ASSEMBLY</text>
<text x="212.4" y="211.5">BY:</text>
<text x="255" y="211.4">SHEET 5 OF 7</text>
</g>
<text font-size="2.1" x="182.3" y="178.4">PROPRIETARY NOTE</text>
<g font-size="1.9">
<text x="222.9" y="188.6">520 PARK EAST BLVD, NEW ALBANY, IN 47150</text>
<text x="222.9" y="191">PHONE: 812-944-6733</text>
<text x="245.5" y="191">FAX: 812-948-5047</text>
<text x="222.9" y="193.4">e-Mail</text>
<text x="230" y="193.4">info@SAMTEC.com</text>
<text x="251.1" y="193.4">code 55322</text>
</g>
<g font-size="1.8">
<text x="212.3" y="196.4">DESCRIPTION:</text>
<text x="212.4" y="202.9">DWG. NO.</text>
</g>
<g font-size="1.7">
<text x="181.7" y="198.3">DO NOT SCALE DRAWING</text>
<text x="186.2" y="204.3">SHEET SCALE: 2.5:1</text>
<text x="120.2" y="211.5">F:\DWG\MISC\MKTG\HTSW-XXX-XX-XXX-X-XX-XX-XX-MKT.SLDDRW</text>
</g>
<g font-size="1.4">
<text x="176.6" y="180.7">THIS DOCUMENT CONTAINS INFORMATION</text>
<text x="176.6" y="182.5">CONFIDENTIAL AND PROPRIETARY TO</text>
<text x="176.6" y="184.4">SAMTEC, INC. AND SHALL NOT BE REPRODUCED</text>
<text x="176.6" y="186.3">OR TRANSFERRED TO OTHER DOCUMENTS OR</text>
<text x="176.6" y="188.1">DISCLOSED TO OTHERS OR USED FOR ANY</text>
<text x="176.6" y="190">PURPOSE OTHER THAN THAT WHICH IT WAS</text>
<text x="176.6" y="191.9">OBTAINED WITHOUT THE EXPRESSED WRITTEN</text>
<text x="176.6" y="193.7">CONSENT OF SAMTEC, INC.</text>
</g>
</svg>
